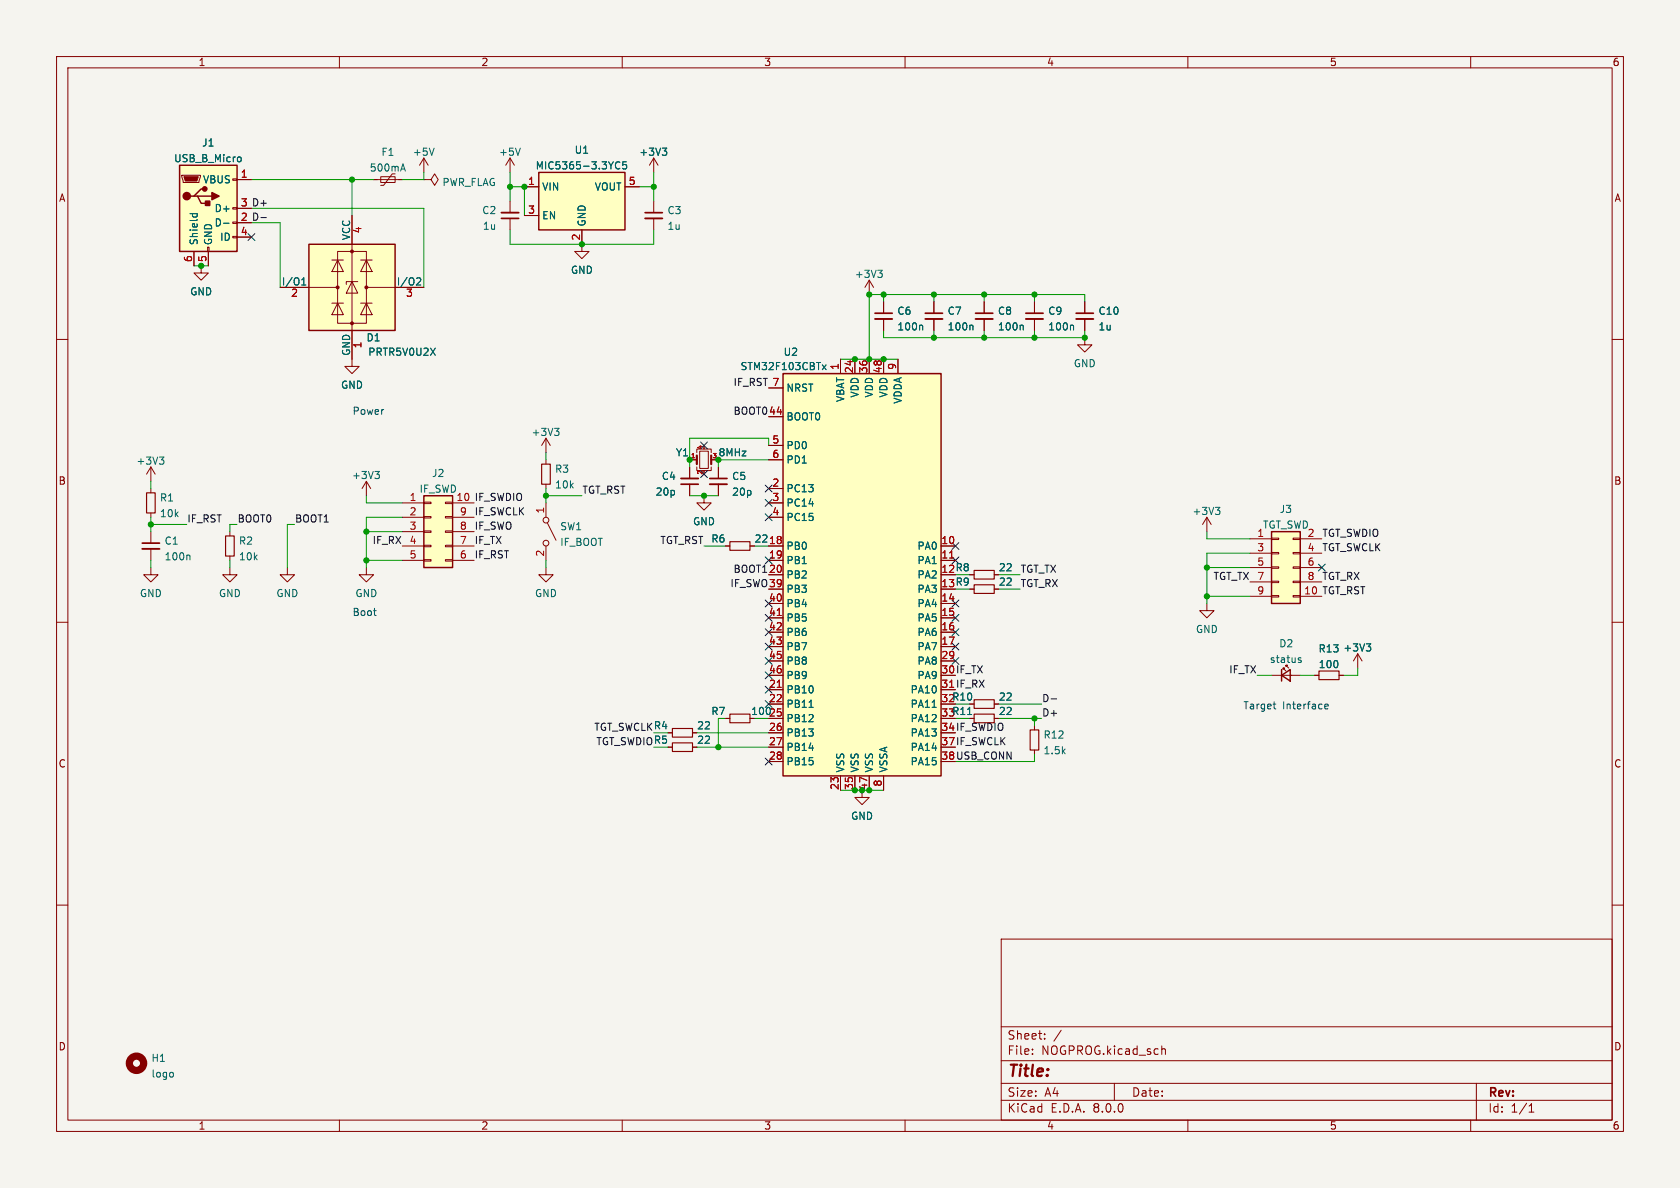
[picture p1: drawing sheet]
<svg xmlns="http://www.w3.org/2000/svg" width="297mm" height="210mm" viewBox="0 0 297 210" stroke-linecap="round" stroke-linejoin="round" font-family="sans-serif">
<path d="M0 0h297v210h-297z" fill="#f5f4ef" stroke="#f5f4ef" stroke-width=".18"/>
<g fill="none" stroke="#840000" stroke-width=".18">
<path d="M10 10h277v190h-277zM12 12h273v186h-273zM60 10v2M110 10v2M160 10v2M210 10v2M260 10v2M90.2 27.9l-.8 1.3M90.2 27.9v2.6M90.2 27.9l.7 1.3M10 60h2M285 60h2"/>
<path d="M121.9 82.6v2M121.9 85.6v2M124.5 87.6v1.3h1.2l-1.2 1.3-1.3-1.3h1.3M10 110h2M40.6 100.3v1.3h1.3l-1.3 1.3-1.2-1.3h1.2M285 110h2M10 160h2M285 160h2M177 166h108v32h-108zM60 198v2M110 198v2M160 198v2"/>
<path d="M177 194.5h108M177 191.5h108M177 187.5h108M177 181.5h108M182.5 186.3v.1M182.5 185.5v.1M184.7 183.6v.1M184.7 182.8v.1M187.6 182.1l-1.3 2M197 191.5v3M205.5 185.5h.5v.9M210 198v2"/>
<path d="M260 198v2M261 191.5v6.5M270.3 196.6h.9M270.3 195.5l.4-.4v1.5"/>
</g>
<path d="M92 26.2l-.4 1.3" fill="none" stroke="#006464" stroke-width=".18"/>
<path d="M120.4 84.6h3" fill="none" stroke="#840000" stroke-width=".33"/>
<path d="M120.4 85.6h3" fill="none" stroke="#840000" stroke-width=".3"/>
<path d="M74.9 87.6h5.1v12.7h-5.1z" fill="#ffffc2"/>
<g fill="none" stroke="#840000" stroke-width=".18">
<path d="M66 31.8h5.1M67.3 31.2h2.5v1.1h-2.5zM69.8 30.7h-.5l-1.5 2.1h-.5M74.9 31.8h1.3l.6-1.1 .7 1.1-.7 1-.6-1M74.9 31.8h.1M74.9 27.9l-.7 1.3M74.9 27.9v2.6M74.9 27.9l.8 1.3M90.2 35.6v2M90.2 38.6v2M96.5 77.5l-.7 1.2M96.5 77.5v2.5"/>
<path d="M96.5 77.5l.8 1.2M123.7 79.8h1.5v3h-1.5zM26.7 82.6l-.8 1.2M26.7 82.6v2.5M26.7 86.4v.7M26.7 90.7v.7M26.7 82.6l.7 1.2M40.6 94v.7M40.6 98.3v.8M64.8 85.1l-.8 1.3M64.8 85.1v2.5M64.8 85.1l.7 1.3"/>
<path d="M71.1 88.9h3.8M71.1 91.4h3.8M71.1 94h3.8M71.1 96.5h3.8M71.1 99.1h3.8M74.9 98.9h1.3v.3h-1.3zM74.9 96.4h1.3v.2h-1.3zM74.9 93.9h1.3v.2h-1.3zM74.9 91.3h1.3v.3h-1.3zM74.9 88.8h1.3v.2h-1.3zM78.7 98.9h1.3v.3h-1.3zM78.7 96.4h1.3v.2h-1.3z"/>
<path d="M78.7 93.9h1.3v.2h-1.3zM78.7 91.3h1.3v.3h-1.3zM78.7 88.8h1.3v.2h-1.3zM80 88.9h3.8M80 91.4h3.8M80 94h3.8M80 96.5h3.8M80 99.1h3.8M121.9 81.3h1.3M123.2 82.6v.6h2.5v-.6M123.2 80v-.6h2.5v.6M125.7 81.3h1.3"/>
<path d="M127 82.6v2M127 85.6v2M64.8 100.3v1.3h1.2l-1.2 1.3-1.3-1.3h1.3M171.4 127h.8M175.8 127h.7"/>
</g>
<path d="M74.9 87.6h5.1v12.7h-5.1z" fill="none" stroke="#840000" stroke-width=".25"/>
<path d="M70.9 29.9h.6M71.2 29l.5 1.2M76.7 26.2l-.4 1.3M98 75.7h.8l-.4 .5M98.6 76.2l.2 .2v.3l-.2 .3M28.2 80.8h.8l-.5 .5M28.7 81.3l.3 .2v.3l-.3 .3M66.3 83.3h.8l-.5 .5M66.8 83.8l.3 .3v.3l-.3 .2M171.1 126.3h.7" fill="none" stroke="#006464" stroke-width=".18"/>
<path d="M88.6 37.6h3.1M125.5 85.6h3" fill="none" stroke="#840000" stroke-width=".33"/>
<path d="M88.6 38.6h3.1M125.5 84.6h3" fill="none" stroke="#840000" stroke-width=".3"/>
<path d="M123.2 80.5v1.5M125.7 80.5v1.5" fill="none" stroke="#840000" stroke-width=".38"/>
<path d="M25.9 87.1h1.5v3.6h-1.5zM39.9 94.7h1.5v3.6h-1.5zM172.2 126.2h3.6v1.6h-3.6z" fill="none" stroke="#840000" stroke-width=".2"/>
<path d="M138.4 66h28v71.2h-28z" fill="#ffffc2"/>
<path d="M138.4 66h28v71.2h-28z" fill="none" stroke="#840000" stroke-width=".25"/>
<g fill="none" stroke="#840000" stroke-width=".18">
<path d="M35.6 47v1.3h1.2l-1.2 1.2-1.3-1.2h1.3M135.9 73.7h2.5M135.9 78.7h2.5M135.9 68.6h2.5M148.6 63.5v2.5M151.1 63.5v2.5M153.7 63.5v2.5M156.2 63.5v2.5M158.7 63.5v2.5M26.7 94v2M26.7 97v2.1M96.5 88.9v2.5"/>
<path d="M96.5 96.5v2.6M96.8 92.5l1.5 3M135.9 96.5h2.5M135.9 99.1h2.5M135.9 86.4h2.5M135.9 88.9h2.5M135.9 91.4h2.5M135.9 81.3h2.5M166.4 96.5h2.5M166.4 99.1h2.5M26.7 100.3v1.3h1.2l-1.2 1.3-1.3-1.3h1.3M50.8 100.3v1.3h1.3l-1.3 1.3-1.3-1.3h1.3"/>
<path d="M135.9 106.7h2.5M135.9 109.2h2.5M135.9 111.8h2.5M135.9 114.3h2.5M135.9 101.6h2.5M135.9 116.8h2.5M135.9 104.1h2.5M135.9 119.4h2.5M166.4 106.7h2.5M166.4 109.2h2.5M166.4 111.8h2.5M166.4 114.3h2.5"/>
<path d="M166.4 116.8h2.5M118.1 129.5h.8M118.1 132.1h.8M122.4 129.5h.8M122.4 132.1h.8M128.3 127h.7M135.9 121.9h2.5M135.9 124.5h2.5M135.9 127h2.5M135.9 129.5h2.5M135.9 132.1h2.5M135.9 134.6h2.5"/>
<path d="M148.6 137.2v2.5M151.1 137.2v2.5M152.4 139.7v1.3h1.3l-1.3 1.2-1.3-1.2h1.3M153.7 137.2v2.5M156.2 137.2v2.5M182.9 128.3v.7M182.9 132.6v.8"/>
<circle cx="96.5" cy="96" r=".51"/>
<circle cx="96.5" cy="91.9" r=".51"/>
</g>
<path d="M167.9 98.6h.7M137.4 108.8h.7M137.4 121.5h.7" fill="none" stroke="#a90000" stroke-width=".18"/>
<path d="M145.4 64.5l.6 .8M146 64.5l-.6 .8M33.4 98.1l.2 .2v.7M143 125h.8M164.8 125h.7M30.5 189.6l.2 .2-.2 .5" fill="none" stroke="#006464" stroke-width=".18"/>
<circle cx="24.1" cy="188" r="1.27" fill="none" stroke="#840000" stroke-width="1.3"/>
<path d="M118.9 131.3h3.5v1.5h-3.5zM118.9 128.8h3.5v1.5h-3.5zM129 126.2h3.6v1.6h-3.6zM182.1 129h1.5v3.6h-1.5z" fill="none" stroke="#840000" stroke-width=".2"/>
<path d="M25.1 97h3.1" fill="none" stroke="#840000" stroke-width=".33"/>
<path d="M25.1 96h3.1" fill="none" stroke="#840000" stroke-width=".3"/>
<path d="M54.6 43.2h15.2v15.2h-15.2z" fill="#ffffc2"/>
<path d="M54.6 43.2h15.2v15.2h-15.2z" fill="none" stroke="#840000" stroke-width=".25"/>
<g fill="#840000" stroke="#840000" stroke-width=".18">
<circle cx="59.7" cy="50.8" r=".25"/>
<circle cx="62.2" cy="57.1" r=".25"/>
<circle cx="62.2" cy="44.4" r=".25"/>
<circle cx="64.8" cy="50.8" r=".25"/>
</g>
<g fill="none" stroke="#840000" stroke-width=".18">
<path d="M62.2 38.1v26.7h1.3l-1.3 1.2-1.2-1.2h1.2M49.5 50.8h10.2M58.7 53.6h2M58.7 46h2M59.7 44.5h5.1v12.7h-5.1zM59.7 53.6l1 2h-2zM59.7 46l1 2h-2zM62.2 49.8l1 2h-2zM63.2 49.8h-2v.5M63.8 53.6h2M63.8 46h2M64.8 53.6l1 2h-2z"/>
<path d="M64.8 46l1 2h-2zM64.8 50.8h10.1M102.9 43.2v1.3h1.2l-1.2 1.2-1.3-1.2h1.3"/>
</g>
<path d="M53.3 50.4h.8M53.3 49.5l.4-.4v1.3M73.8 49.1l.5 .1 .1 .3-.8 .9h.8" fill="none" stroke="#006464" stroke-width=".18"/>
<path d="M224.8 94h5.1v12.7h-5.1z" fill="#ffffc2"/>
<g fill="none" stroke="#840000" stroke-width=".18">
<path d="M174 53.3v2.1M174 56.4v2M182.9 53.3v2.1M182.9 56.4v2M221 95.3h3.8M221 97.8h3.8M224.8 97.7h1.3v.2h-1.3zM224.8 95.1h1.3v.3h-1.3zM228.6 97.7h1.3v.2h-1.3zM228.6 95.1h1.3v.3h-1.3zM229.9 95.3h3.8M229.9 97.8h3.8"/>
<path d="M171.4 101.6h.8M171.4 104.1h.8M175.8 101.6h.7M175.8 104.1h.7M213.4 106.7v1.3h1.2l-1.2 1.2-1.3-1.2h1.3M221 105.4h3.8M221 100.3h3.8M221 102.9h3.8M224.8 105.3h1.3v.2h-1.3zM224.8 102.7h1.3v.3h-1.3zM224.8 100.2h1.3v.3h-1.3zM228.6 105.3h1.3v.2h-1.3z"/>
<path d="M228.6 102.7h1.3v.3h-1.3zM228.6 100.2h1.3v.3h-1.3zM229.9 105.4h3.8M229.9 100.3h3.8M229.9 102.9h3.8"/>
</g>
<path d="M224.8 94h5.1v12.7h-5.1z" fill="none" stroke="#840000" stroke-width=".25"/>
<path d="M172.5 56.4h3M181.4 56.4h3" fill="none" stroke="#840000" stroke-width=".33"/>
<path d="M172.5 55.4h3M181.4 55.4h3" fill="none" stroke="#840000" stroke-width=".3"/>
<path d="M180.7 57.5l.2 .2v.6M189.6 57.5l.2 .2v.6" fill="none" stroke="#006464" stroke-width=".18"/>
<path d="M172.2 100.8h3.6v1.6h-3.6zM172.2 103.4h3.6v1.5h-3.6z" fill="none" stroke="#840000" stroke-width=".2"/>
<path d="M95.2 30.5h15.3v10.1h-15.3z" fill="#ffffc2"/>
<path d="M95.2 30.5h15.3v10.1h-15.3zM226.6 119.4l1.5-1v2zM226.6 118.4v2" fill="none" stroke="#840000" stroke-width=".25"/>
<g fill="none" stroke="#840000" stroke-width=".18">
<path d="M92.7 33h2.5M92.7 38.1h2.5M110.5 33h2.5M115.6 27.9v2.6M115.6 35.6v2M115.6 38.6v2M115.6 27.9l-.8 1.3M115.6 27.9l.7 1.3M102.9 40.6v2.6M153.7 49.5l-.8 1.3M153.7 49.5v2.6M153.7 49.5l.7 1.3"/>
<path d="M156.2 53.3v2.1M156.2 56.4v2M165.1 53.3v2.1M165.1 56.4v2M191.8 59.7v1.3h1.2l-1.2 1.2-1.3-1.2h1.3M191.8 53.3v2.1M191.8 56.4v2M96.5 81.3v.7M96.5 85.6v.8M128.3 96.5h.7M132.6 96.5h.7M213.4 91.4l-.8 1.3"/>
<path d="M213.4 91.4v2.6M213.4 91.4l.7 1.3M96.5 100.3v1.3h1.3l-1.3 1.3-1.3-1.3h1.3M224.8 119.4h5.1M226.8 118.4v-.3h.3h-.3l.5 .5M227.3 117.9v-.3h.3h-.3l.5 .5M232.4 119.4h.8M236.7 119.4h.8M240 115.6l-.7 1.2M240 115.6v2.5M240 115.6l.8 1.2M171.4 124.5h.8"/>
<path d="M175.8 124.5h.7"/>
</g>
<g fill="none" stroke="#006464" stroke-width=".18">
<path d="M108.8 29.3l.2 .5 .3 .1 .3-.2M109.6 28.7l-.3-.1-.3 .1-.2 .4M110.7 28.6h-.6v.6l.1-.1h.5l.1 .2-.1 .4-.1 .2-.5-.2M117.1 26.2h.8l-.5 .5M117.6 26.7l.3 .2v.3l-.3 .3M155.2 47.8h.8l-.5 .5M155.7 48.3l.3 .2v.3l-.3 .2M162.9 57.5l.2 .2v.6M171.8 57.5l.2 .2v.6M214.9 89.7h.8l-.5 .5M215.4 90.2l.3 .2v.3l-.3 .3M229.6 116.6l.5 .3-.1 .2h-.4"/>
<path d="M229.6 116.3h.4M241.5 113.8h.8l-.4 .5M242.1 114.3l.2 .2v.3l-.2 .3"/>
</g>
<path d="M114 38.6h3.1M154.7 56.4h3M163.6 56.4h3M190.2 56.4h3.1" fill="none" stroke="#840000" stroke-width=".33"/>
<path d="M114 37.6h3.1M154.7 55.4h3M163.6 55.4h3M190.2 55.4h3.1" fill="none" stroke="#840000" stroke-width=".3"/>
<path d="M95.8 82h1.5v3.6h-1.5zM129 95.8h3.6v1.5h-3.6zM233.2 118.6h3.5v1.5h-3.5zM172.2 123.7h3.6v1.5h-3.6z" fill="none" stroke="#840000" stroke-width=".2"/>
<path d="M31.7 29.2h10.2v15.3h-10.2z" fill="#ffffc2"/>
<path d="M31.7 29.2h10.2v15.3h-10.2zM34.3 34.7h.6l.7 1.2h1.2M34.9 34.7h2.6M36.2 33.4h-.6l-1.3 1.3h-.6" fill="none" stroke="#840000" stroke-width=".25"/>
<g fill="#840000" stroke="#840000" stroke-width=".25">
<path d="M37.5 34l1.2 .7-1.2 .6z"/>
<path d="M36.3 35.6h.8v.7h-.8z"/>
<circle cx="33" cy="34.7" r=".63"/>
<circle cx="36.2" cy="33.4" r=".38"/>
</g>
<g fill="none" stroke="#840000" stroke-width=".18">
<path d="M32.1 31h3.3v.2l-.2 1.1h-2.8zM41.1 39.2h.8v.3h-.8zM41.1 36.7h.8v.3h-.8zM41.1 31.6h.8v.3h-.8zM41.9 31.8h2.5M41.9 36.8h2.5M62.2 38.1v5.1M92.7 33h2.5M92.7 38.1h2.5M110.5 33h2.5M34.3 44.5v2.5M36.7 43.7h.3v.8h-.3z"/>
<path d="M36.8 44.5v2.5M41.1 41.8h.8v.2h-.8zM41.9 41.9h2.5M49.5 50.8h5.1M62.2 58.4v5.1M69.8 50.8h5.1M102.9 40.6v2.6M156.2 53.3v2.1M156.2 56.4v2M165.1 53.3v2.1M165.1 56.4v2M174 53.3v2.1"/>
<path d="M174 56.4v2M182.9 53.3v2.1M182.9 56.4v2M191.8 53.3v2.1M191.8 56.4v2M135.9 73.7h2.5M135.9 78.7h2.5M135.9 68.6h2.5M148.6 63.5v2.5M151.1 63.5v2.5M153.7 63.5v2.5M156.2 63.5v2.5"/>
<path d="M158.7 63.5v2.5M121.9 82.6v2M121.9 85.6v2M121.9 81.3h1.3M125.7 81.3h1.3M127 82.6v2M127 85.6v2M128.3 96.5h.7M132.6 96.5h.7M135.9 96.5h2.5M135.9 81.3h2.5M135.9 99.1h2.5"/>
<path d="M135.9 86.4h2.5M135.9 88.9h2.5M135.9 91.4h2.5M166.4 96.5h2.5M166.4 99.1h2.5M135.9 106.7h2.5M135.9 109.2h2.5M135.9 111.8h2.5M135.9 114.3h2.5M135.9 101.6h2.5M135.9 116.8h2.5M135.9 104.1h2.5"/>
<path d="M135.9 119.4h2.5M166.4 106.7h2.5M166.4 109.2h2.5M166.4 111.8h2.5M166.4 114.3h2.5M166.4 116.8h2.5M171.4 101.6h.8M171.4 104.1h.8M175.8 101.6h.7M175.8 104.1h.7M232.4 119.4h.8M236.7 119.4h.8"/>
<path d="M118.1 129.5h.8M118.1 132.1h.8M122.4 129.5h.8M122.4 132.1h.8M128.3 127h.7M135.9 121.9h2.5M135.9 124.5h2.5M135.9 127h2.5M135.9 129.5h2.5M135.9 132.1h2.5M135.9 134.6h2.5M148.6 137.2v2.5"/>
<path d="M151.1 137.2v2.5M153.7 137.2v2.5M156.2 137.2v2.5M171.4 124.5h.8M171.4 127h.8M175.8 124.5h.7M175.8 127h.7"/>
</g>
<path d="M32.5 31.2h2.6l-.3 .8h-2z" fill="#840000" stroke="#840000" stroke-width=".18"/>
<g fill="none" stroke="#006464" stroke-width=".18">
<path d="M33.6 37.8h1.3M34.1 37.8l-.1 .3M34.8 37.8l.1 .3M39.5 39.5h1M42.2 27.8h.3l.1 .2v.5l-.4 .1M108.8 29.3l.2 .5 .3 .1 .3-.2M109.6 28.7l-.3-.1-.3 .1-.2 .4M110.7 28.6h-.6v.6l.1-.1h.5l.1 .2-.1 .4-.1 .2-.5-.2M117.1 26.2h.8l-.5 .5M117.6 26.7l.3 .2v.3l-.3 .3M53.3 50.4h.8M53.3 49.5l.4-.4v1.3"/>
<path d="M73.8 49.1l.5 .1 .1 .3-.8 .9h.8M162.9 57.5l.2 .2v.6M171.8 57.5l.2 .2v.6M180.7 57.5l.2 .2v.6M189.6 57.5l.2 .2v.6M145.4 64.5l.6 .8M146 64.5l-.6 .8M241.5 113.8h.8l-.4 .5M242.1 114.3l.2 .2v.3l-.2 .3M143 125h.8M164.8 125h.7M171.1 126.3h.7"/>
</g>
<path d="M46.1 38.5h1M185.8 123.6h1" fill="none" stroke="#0f0f0f" stroke-width=".18"/>
<path d="M66 108h.5M66.4 108.8h.1M225.1 124.5h.5M225.3 125.3h.3M234.2 124.9l.6-.1-.1-.3h-.3l-.2 .2 .1 .6h.4" fill="none" stroke="#0000c2" stroke-width=".18"/>
<g fill="none" stroke="#009600" stroke-width=".18">
<path d="M44.4 31.8h21.6M44.4 39.4h5.1v11.4M44.4 36.8h30.5v14M62.2 31.8v6.3M74.9 30.5v1.3h-3.8M90.2 30.5v5.1M90.2 33h2.5v5.1M113 33h2.6M115.6 30.5v5.1M34.3 47h2.5M90.2 40.6v2.6h25.4v-2.6M156.2 58.4v1.3h35.6v-1.3"/>
<path d="M156.2 52.1v1.2M165.1 52.1v1.2M165.1 58.4v1.3M174 52.1v1.2M174 58.4v1.3M182.9 52.1v1.2M182.9 58.4v1.3M191.8 53.3v-1.2h-38.1v11.4M135.9 78.7v-1.2h-14v5.1M148.6 63.5h10.1M26.7 92.7h6.3M26.7 85.1v1.3"/>
<path d="M26.7 91.4v2.6M26.7 99.1v1.2M40.6 99.1v1.2M41.9 92.7h-1.3v1.3M52.1 92.7h-1.3v7.6M64.8 94h6.3M64.8 87.6v1.3h6.3M64.8 99.1h6.3M71.1 91.4h-6.3v8.9M96.5 80v1.3M96.5 86.4v2.5M96.5 99.1v1.2"/>
<path d="M96.5 87.6h6.4M121.9 87.6h5.1M124.5 96.5h3.8M133.3 96.5h2.6M135.9 81.3h-8.9v1.3M213.4 94v1.3h7.6M221 97.8h-7.6v8.9M176.5 101.6h3.8M176.5 104.1h3.8M213.4 105.4h7.6M213.4 100.3h7.6M222.2 119.4h2.6"/>
<path d="M229.9 119.4h2.5M240 118.1v1.3h-2.5M123.2 129.5h12.7M123.2 132.1h12.7M127 127v5.1M148.6 139.7h3.8M153.7 139.7h2.5M176.5 127h7.6M176.5 124.5h7.6M182.9 127v1.3M182.9 133.4v1.2h-14"/>
</g>
<g fill="none" stroke="#000084" stroke-width=".18">
<path d="M43.8 41.3l1.3 1.2M45.1 41.3l-1.3 1.2M123.9 78.1l1.2 1.2M125.1 78.1l-1.2 1.2M123.9 83.2l1.2 1.2M125.1 83.2l-1.2 1.2M135.3 88.3l1.2 1.2M135.3 98.5l1.2 1.2M135.3 85.8l1.2 1.2M135.3 90.8l1.2 1.2M136.5 88.3l-1.2 1.2M136.5 98.5l-1.2 1.2"/>
<path d="M136.5 85.8l-1.2 1.2M136.5 90.8l-1.2 1.2M168.3 98.5l1.2 1.2M168.3 95.9l1.2 1.2M169.5 98.5l-1.2 1.2M169.5 95.9l-1.2 1.2M233.1 99.7l1.2 1.2M234.3 99.7l-1.2 1.2M135.3 113.7l1.2 1.2M135.3 118.8l1.2 1.2M135.3 116.2l1.2 1.2M135.3 111.2l1.2 1.2"/>
<path d="M135.3 108.6l1.2 1.2M135.3 106.1l1.2 1.2M136.5 113.7l-1.2 1.2M136.5 118.8l-1.2 1.2M136.5 116.2l-1.2 1.2M136.5 111.2l-1.2 1.2M136.5 108.6l-1.2 1.2M136.5 106.1l-1.2 1.2M168.3 113.7l1.2 1.2M168.3 111.2l1.2 1.2M168.3 116.2l1.2 1.2M168.3 108.6l1.2 1.2"/>
<path d="M168.3 106.1l1.2 1.2M169.5 113.7l-1.2 1.2M169.5 111.2l-1.2 1.2M169.5 116.2l-1.2 1.2M169.5 108.6l-1.2 1.2M169.5 106.1l-1.2 1.2M135.3 134l1.2 1.2M135.3 121.3l1.2 1.2M135.3 123.9l1.2 1.2M136.5 134l-1.2 1.2M136.5 121.3l-1.2 1.2M136.5 123.9l-1.2 1.2"/>
</g>
<path d="M167.9 98.6h.7M137.4 108.8h.7M137.4 121.5h.7" fill="none" stroke="#a90000" stroke-width=".18"/>
<g fill="#009600" stroke="#009600" stroke-width=".18">
<circle cx="151.1" cy="63.5" r=".46"/>
<circle cx="156.2" cy="63.5" r=".46"/>
<circle cx="153.7" cy="63.5" r=".46"/>
<circle cx="156.2" cy="52.1" r=".46"/>
<circle cx="153.7" cy="52.1" r=".46"/>
<circle cx="165.1" cy="52.1" r=".46"/>
<circle cx="165.1" cy="59.7" r=".46"/>
<circle cx="174" cy="52.1" r=".46"/>
<circle cx="174" cy="59.7" r=".46"/>
<circle cx="124.5" cy="87.6" r=".46"/>
<circle cx="127" cy="81.3" r=".46"/>
<circle cx="153.7" cy="139.7" r=".46"/>
<circle cx="151.1" cy="139.7" r=".46"/>
<circle cx="127" cy="132.1" r=".46"/>
<circle cx="90.2" cy="33" r=".46"/>
<circle cx="115.6" cy="33" r=".46"/>
<circle cx="62.2" cy="31.8" r=".46"/>
<circle cx="102.9" cy="43.2" r=".46"/>
<circle cx="92.7" cy="33" r=".46"/>
<circle cx="182.9" cy="59.7" r=".46"/>
<circle cx="182.9" cy="52.1" r=".46"/>
<circle cx="182.9" cy="127" r=".46"/>
<circle cx="191.8" cy="59.7" r=".46"/>
<circle cx="96.5" cy="87.6" r=".46"/>
<circle cx="121.9" cy="81.3" r=".46"/>
<circle cx="35.6" cy="47" r=".46"/>
<circle cx="64.8" cy="99.1" r=".46"/>
<circle cx="64.8" cy="94" r=".46"/>
<circle cx="26.7" cy="92.7" r=".46"/>
<circle cx="213.4" cy="100.3" r=".46"/>
<circle cx="213.4" cy="105.4" r=".46"/>
</g>
<text font-size="2.8" fill="#840000" x="178" y="190.9">Title:</text>
<g font-size="2.1" fill="#840000">
<text x="178" y="184">Sheet:</text>
<text x="178" y="186.7">File:</text>
<text x="184.1" y="186.7">NOGPROG.kicad_sch</text>
<text x="178" y="196.9">KiCad</text>
<text x="178" y="194.1">Size:</text>
<text x="184.7" y="194.1">A4</text>
<text x="185.7" y="196.9">E.D.A.</text>
<text x="193.3" y="196.9">8.0.0</text>
<text x="200" y="194.1">Date:</text>
<text x="263" y="194.3">Rev:</text>
<text x="263" y="196.9">Id:</text>
<text x="267.1" y="196.9">1/1</text>
</g>
<g font-size="1.8" fill="#840000">
<text x="35" y="11.9">1</text>
<text x="85" y="11.9">2</text>
<text x="135" y="11.9">3</text>
<text x="185" y="11.9">4</text>
<text x="235" y="11.9">5</text>
<text x="285" y="11.9">6</text>
<text x="10.3" y="35.9">A</text>
<text x="285.3" y="35.9">A</text>
<text x="42.5" y="39.1">2 D-</text>
<text x="10.3" y="85.9">B</text>
<text x="285.3" y="85.9">B</text>
<text x="166.3" y="119.1">30 IF_TX</text>
<text x="132.7" y="126.6">10025</text>
<text x="166.3" y="129.3">34 IF_SWDIO</text>
<text x="166.3" y="131.8">37 IF_SWCLK</text>
<text x="10.3" y="135.9">C</text>
<text x="166.3" y="134.4">38 USB_CONN</text>
<text x="285.3" y="135.9">C</text>
<text x="10.3" y="185.9">D</text>
<text x="285.3" y="185.9">D</text>
<text x="35" y="199.9">1</text>
<text x="85" y="199.9">2</text>
<text x="135" y="199.9">3</text>
<text x="185" y="199.9">4</text>
<text x="235" y="199.9">5</text>
<text x="285" y="199.9">6</text>
</g>
<g font-size="1.8" fill="#006464">
<text x="30.7" y="28.9">USB_B_Micro</text>
<text x="35.6" y="26.1">J1</text>
<text x="67.3" y="27.8">F1</text>
<text x="72.9" y="27.7">+5V</text>
<text x="88.1" y="27.7">+5V</text>
<text x="101.5" y="27.4">U1</text>
<text x="112.9" y="27.7">+3V3</text>
<text x="35.8" y="32.6">VBUS</text>
<text x="65.3" y="30.5">500mA</text>
<text x="78.1" y="33.1">PWR_FLAG</text>
<text x="94.6" y="30.2">MIC5365-3.3YC5</text>
<text x="95.8" y="33.9">VIN</text>
<text x="105.1" y="33.9">VOUT</text>
<text x="37.8" y="40.2">D-</text>
<text x="37.8" y="37.7">D+</text>
<text x="85.2" y="38">C2</text>
<text x="85.3" y="40.8">1u</text>
<text x="95.8" y="39">EN</text>
<text x="103.7" y="40.1" transform="rotate(-90 103.7 40.1)">GND</text>
<text x="117.9" y="38.1">C3</text>
<text x="117.9" y="40.8">1u</text>
<text x="35.2" y="43.4" transform="rotate(-90 35.2 43.4)">Shield</text>
<text x="37.7" y="43.4" transform="rotate(-90 37.7 43.4)">GND</text>
<text x="38.8" y="42.8">ID</text>
<text x="62" y="42.6" transform="rotate(-90 62 42.6)">VCC</text>
<text x="33.5" y="52.4">GND</text>
<text x="49.7" y="50.5">I/O1</text>
<text x="70.1" y="50.5">I/O2</text>
<text x="100.8" y="48.6">GND</text>
<text x="151" y="49.3">+3V3</text>
<text x="158.5" y="55.8">C6</text>
<text x="158.5" y="58.6">100n</text>
<text x="167.4" y="55.8">C7</text>
<text x="167.4" y="58.6">100n</text>
<text x="176.3" y="55.8">C8</text>
<text x="176.3" y="58.6">100n</text>
<text x="185.2" y="55.8">C9</text>
<text x="185.2" y="58.6">100n</text>
<text x="194.1" y="58.6">1u</text>
<text x="194.1" y="55.8">C10</text>
<text x="62" y="63" transform="rotate(-90 62 63)">GND</text>
<text x="64.7" y="60.6">D1</text>
<text x="65" y="63.1">PRTR5V0U2X</text>
<text x="130.8" y="65.6">STM32F103CBTx</text>
<text x="138.4" y="63.1">U2</text>
<text x="189.7" y="65.1">GND</text>
<text x="60.2" y="68.9">GND</text>
<text x="138.9" y="69.4">NRST</text>
<text x="149.5" y="71.2" transform="rotate(-90 149.5 71.2)">VBAT</text>
<text x="152" y="70.4" transform="rotate(-90 152 70.4)">VDD</text>
<text x="154.5" y="70.4" transform="rotate(-90 154.5 70.4)">VDD</text>
<text x="157.1" y="70.4" transform="rotate(-90 157.1 70.4)">VDD</text>
<text x="159.6" y="71.5" transform="rotate(-90 159.6 71.5)">VDDA</text>
<text x="93.9" y="77.3">+3V3</text>
<text x="138.9" y="74.5">BOOT0</text>
<text x="24" y="82.3">+3V3</text>
<text x="98" y="83.8">R3</text>
<text x="119.4" y="80.9">Y1</text>
<text x="126.9" y="80.9">8MHz</text>
<text x="138.9" y="79.6">PD0</text>
<text x="138.9" y="82.1">PD1</text>
<text x="28.2" y="88.9">R1</text>
<text x="62.1" y="84.9">+3V3</text>
<text x="74.1" y="87.3">IF_SWD</text>
<text x="76.3" y="84.5">J2</text>
<text x="80.6" y="88.6">10</text>
<text x="98" y="86.6">10k</text>
<text x="115.8" y="87.8">20p</text>
<text x="116.9" y="85">C4</text>
<text x="129.3" y="85.1">C5</text>
<text x="129.3" y="87.8">20p</text>
<text x="138.9" y="87.2">PC13</text>
<text x="138.9" y="89.8">PC14</text>
<text x="28.2" y="91.6">10k</text>
<text x="98.9" y="93.9">SW1</text>
<text x="122.4" y="93.1">GND</text>
<text x="138.9" y="92.3">PC15</text>
<text x="210.7" y="91.2">+3V3</text>
<text x="223.2" y="93.7">TGT_SWD</text>
<text x="226.1" y="90.9">J3</text>
<text x="231.1" y="95">2</text>
<text x="29" y="96.5">C1</text>
<text x="29" y="99.3">100n</text>
<text x="42.1" y="96.5">R2</text>
<text x="42.1" y="99.3">10k</text>
<text x="98.9" y="96.7">IF_BOOT</text>
<text x="125.7" y="96.1">R6</text>
<text x="133.3" y="96.1">22</text>
<text x="138.9" y="97.4">PB0</text>
<text x="138.9" y="99.9">PB1</text>
<text x="162.1" y="97.4">PA0</text>
<text x="162.1" y="99.9">PA1</text>
<text x="166.3" y="101.3">12 R8</text>
<text x="176.5" y="101.2">22</text>
<text x="24.6" y="105.8">GND</text>
<text x="38.6" y="105.8">GND</text>
<text x="48.8" y="105.8">GND</text>
<text x="62.7" y="105.8">GND</text>
<text x="94.5" y="105.8">GND</text>
<text x="138.9" y="102.5">PB2</text>
<text x="138.9" y="105">PB3</text>
<text x="138.9" y="107.5">PB4</text>
<text x="162.1" y="102.5">PA2</text>
<text x="162.1" y="105">PA3</text>
<text x="162.1" y="107.5">PA4</text>
<text x="166.3" y="103.9">13 R9</text>
<text x="176.5" y="103.7">22</text>
<text x="138.9" y="110.1">PB5</text>
<text x="138.9" y="112.6">PB6</text>
<text x="162.1" y="110.1">PA5</text>
<text x="162.1" y="112.6">PA6</text>
<text x="211.3" y="112.1">GND</text>
<text x="138.9" y="115.2">PB7</text>
<text x="138.9" y="117.7">PB8</text>
<text x="162.1" y="115.2">PA7</text>
<text x="162.1" y="117.7">PA8</text>
<text x="224.4" y="117.4">status</text>
<text x="226.1" y="114.6">D2</text>
<text x="233" y="115.5">R13 +3V3</text>
<text x="233" y="118.3">100</text>
<text x="138.9" y="122.8">PB10</text>
<text x="138.9" y="125.3">PB11</text>
<text x="138.9" y="120.2">PB9</text>
<text x="160.9" y="122.8">PA10</text>
<text x="160.9" y="125.3">PA11</text>
<text x="162.1" y="120.2">PA9</text>
<text x="166.3" y="124.2">32R10</text>
<text x="176.5" y="124.1">22</text>
<text x="115.5" y="129.1">R4</text>
<text x="115.5" y="131.7">R5</text>
<text x="123.1" y="131.7">22</text>
<text x="123.1" y="129.1">22</text>
<text x="125.7" y="126.6">R7</text>
<text x="138.9" y="127.9">PB12</text>
<text x="138.9" y="130.4">PB13</text>
<text x="160.9" y="127.9">PA12</text>
<text x="160.9" y="130.4">PA13</text>
<text x="166.3" y="126.7">33R11</text>
<text x="176.5" y="126.6">22</text>
<text x="184.4" y="130.8">R12</text>
<text x="138.9" y="132.9">PB14</text>
<text x="138.9" y="135.5">PB15</text>
<text x="149.5" y="136.7" transform="rotate(-90 149.5 136.7)">VSS</text>
<text x="152" y="136.7" transform="rotate(-90 152 136.7)">VSS</text>
<text x="154.5" y="136.7" transform="rotate(-90 154.5 136.7)">VSS</text>
<text x="157.1" y="136.7" transform="rotate(-90 157.1 136.7)">VSSA</text>
<text x="160.9" y="132.9">PA14</text>
<text x="160.9" y="135.5">PA15</text>
<text x="184.4" y="133.5">1.5k</text>
<text x="150.4" y="145.1">GND</text>
<text x="26.7" y="187.9">H1</text>
<text x="26.7" y="190.7">logo</text>
</g>
<g font-size="1.8" fill="#a90000">
<text x="42.5" y="31.5">1</text>
<text x="93.3" y="32.8">1</text>
<text x="111.1" y="32.8">5</text>
<text x="42.5" y="41.7">4</text>
<text x="42.5" y="39.1">2</text>
<text x="42.5" y="36.6">3</text>
<text x="64.2" y="41.3" transform="rotate(-90 64.2 41.3)">4</text>
<text x="93.3" y="37.8">3</text>
<text x="34" y="46.4" transform="rotate(-90 34 46.4)">6</text>
<text x="36.6" y="46.4" transform="rotate(-90 36.6 46.4)">5</text>
<text x="102.6" y="42.6" transform="rotate(-90 102.6 42.6)">2</text>
<text x="51.4" y="52.8">2</text>
<text x="71.7" y="52.8">3</text>
<text x="64.2" y="61.7" transform="rotate(-90 64.2 61.7)">1</text>
<text x="148.3" y="65.5" transform="rotate(-90 148.3 65.5)">1</text>
<text x="158.5" y="65.5" transform="rotate(-90 158.5 65.5)">9</text>
<text x="136.5" y="68.3">7</text>
<text x="150.9" y="66.1" transform="rotate(-90 150.9 66.1)">24</text>
<text x="153.4" y="66.1" transform="rotate(-90 153.4 66.1)">36</text>
<text x="156" y="66.1" transform="rotate(-90 156 66.1)">48</text>
<text x="135.8" y="73.4">44</text>
<text x="136.5" y="78.5">5</text>
<text x="136.5" y="81">6</text>
<text x="72.3" y="88.6">1</text>
<text x="136.5" y="86.1">2</text>
<text x="136.5" y="88.6">3</text>
<text x="72.3" y="91.2">2</text>
<text x="72.3" y="93.7">3</text>
<text x="81.2" y="93.7">8</text>
<text x="81.2" y="91.2">9</text>
<text x="96.3" y="90.9" transform="rotate(-90 96.3 90.9)">1</text>
<text x="136.5" y="91.2">4</text>
<text x="222.2" y="95">1</text>
<text x="72.3" y="96.3">4</text>
<text x="72.3" y="98.8">5</text>
<text x="81.2" y="98.8">6</text>
<text x="81.2" y="96.3">7</text>
<text x="96.3" y="98.5" transform="rotate(-90 96.3 98.5)">2</text>
<text x="135.8" y="96.3">18</text>
<text x="135.8" y="98.8">19</text>
<text x="135.8" y="101.3">20</text>
<text x="166.3" y="96.3">10</text>
<text x="166.3" y="98.8">11</text>
<text x="222.2" y="97.5">3</text>
<text x="222.2" y="100.1">5</text>
<text x="231.1" y="97.5">4</text>
<text x="231.1" y="100.1">6</text>
<text x="135.8" y="106.4">40</text>
<text x="135.8" y="103.9">39</text>
<text x="166.3" y="106.4">14</text>
<text x="222.2" y="105.2">9</text>
<text x="230.5" y="105.2">10</text>
<text x="231.1" y="102.6">8</text>
<text x="135.8" y="109">41</text>
<text x="135.8" y="111.5">42</text>
<text x="166.3" y="109">15</text>
<text x="166.3" y="111.5">16</text>
<text x="135.8" y="114">43</text>
<text x="135.8" y="116.6">45</text>
<text x="135.8" y="119.1">46</text>
<text x="166.3" y="114">17</text>
<text x="166.3" y="116.6">29</text>
<text x="166.3" y="119.1">30</text>
<text x="135.8" y="121.7">21</text>
<text x="135.8" y="124.2">22</text>
<text x="166.3" y="121.7">31 IF_RX</text>
<text x="166.3" y="121.7">31</text>
<text x="135.8" y="129.3">26</text>
<text x="135.8" y="131.8">27</text>
<text x="166.3" y="129.3">34</text>
<text x="166.3" y="131.8">37</text>
<text x="135.8" y="134.4">28</text>
<text x="166.3" y="134.4">38</text>
<text x="148.3" y="139.7" transform="rotate(-90 148.3 139.7)">23</text>
<text x="150.9" y="139.7" transform="rotate(-90 150.9 139.7)">35</text>
<text x="156" y="139.1" transform="rotate(-90 156 139.1)">8</text>
</g>
<g font-size="1.8" fill="#0f0f0f">
<text x="42.5" y="36.6">3 D+</text>
<text x="129.6" y="68.3">IF_RST 7</text>
<text x="129.6" y="73.4">BOOT044</text>
<text x="83.8" y="88.6">IF_SWDIO</text>
<text x="102.9" y="87.4">TGT_RST</text>
<text x="33" y="92.4">IF_RST</text>
<text x="41.9" y="92.4">BOOT0</text>
<text x="52.1" y="92.4">BOOT1</text>
<text x="83.8" y="91.2">IF_SWCLK</text>
<text x="83.8" y="93.7">IF_SWO</text>
<text x="233.7" y="95">TGT_SWDIO</text>
<text x="65.8" y="96.3">IF_RX</text>
<text x="83.8" y="98.8">IF_RST</text>
<text x="83.8" y="96.3">IF_TX</text>
<text x="116.6" y="96.3">TGT_RST R6</text>
<text x="129.6" y="101.3">BOOT120</text>
<text x="180.3" y="101.3">TGT_TX</text>
<text x="233.7" y="97.5">TGT_SWCLK</text>
<text x="129" y="103.9">IF_SWO39</text>
<text x="180.3" y="103.9">TGT_RX</text>
<text x="214.4" y="102.6">TGT_TX 7</text>
<text x="233.7" y="105.1">TGT_RST</text>
<text x="233.7" y="102.6">TGT_RX</text>
<text x="217.2" y="119.1">IF_TX</text>
<text x="184.1" y="124.2">D-</text>
<text x="105" y="129.3">TGT_SWCLKR4</text>
<text x="105.3" y="131.8">TGT_SWDIOR5</text>
<text x="184.1" y="126.7">D+</text>
</g>
<g font-size="1.8" fill="#0000c2">
<text x="62.2" y="73.4">Power</text>
<text x="62.2" y="109">Boot</text>
<text x="219.7" y="125.5">Target</text>
<text x="226.7" y="125.5">Interface</text>
</g>
<text font-size="1.8" fill="#009600" x="153.4" y="139.7" transform="rotate(-90 153.4 139.7)">47</text>
<g font-size="1.1" fill="#a90000">
<text x="122" y="81">1</text>
<text x="124.2" y="79.6" transform="rotate(-90 124.2 79.6)">4</text>
<text x="125.8" y="81">3</text>
<text x="124.2" y="84" transform="rotate(-90 124.2 84)">2</text>
</g>
</svg>
